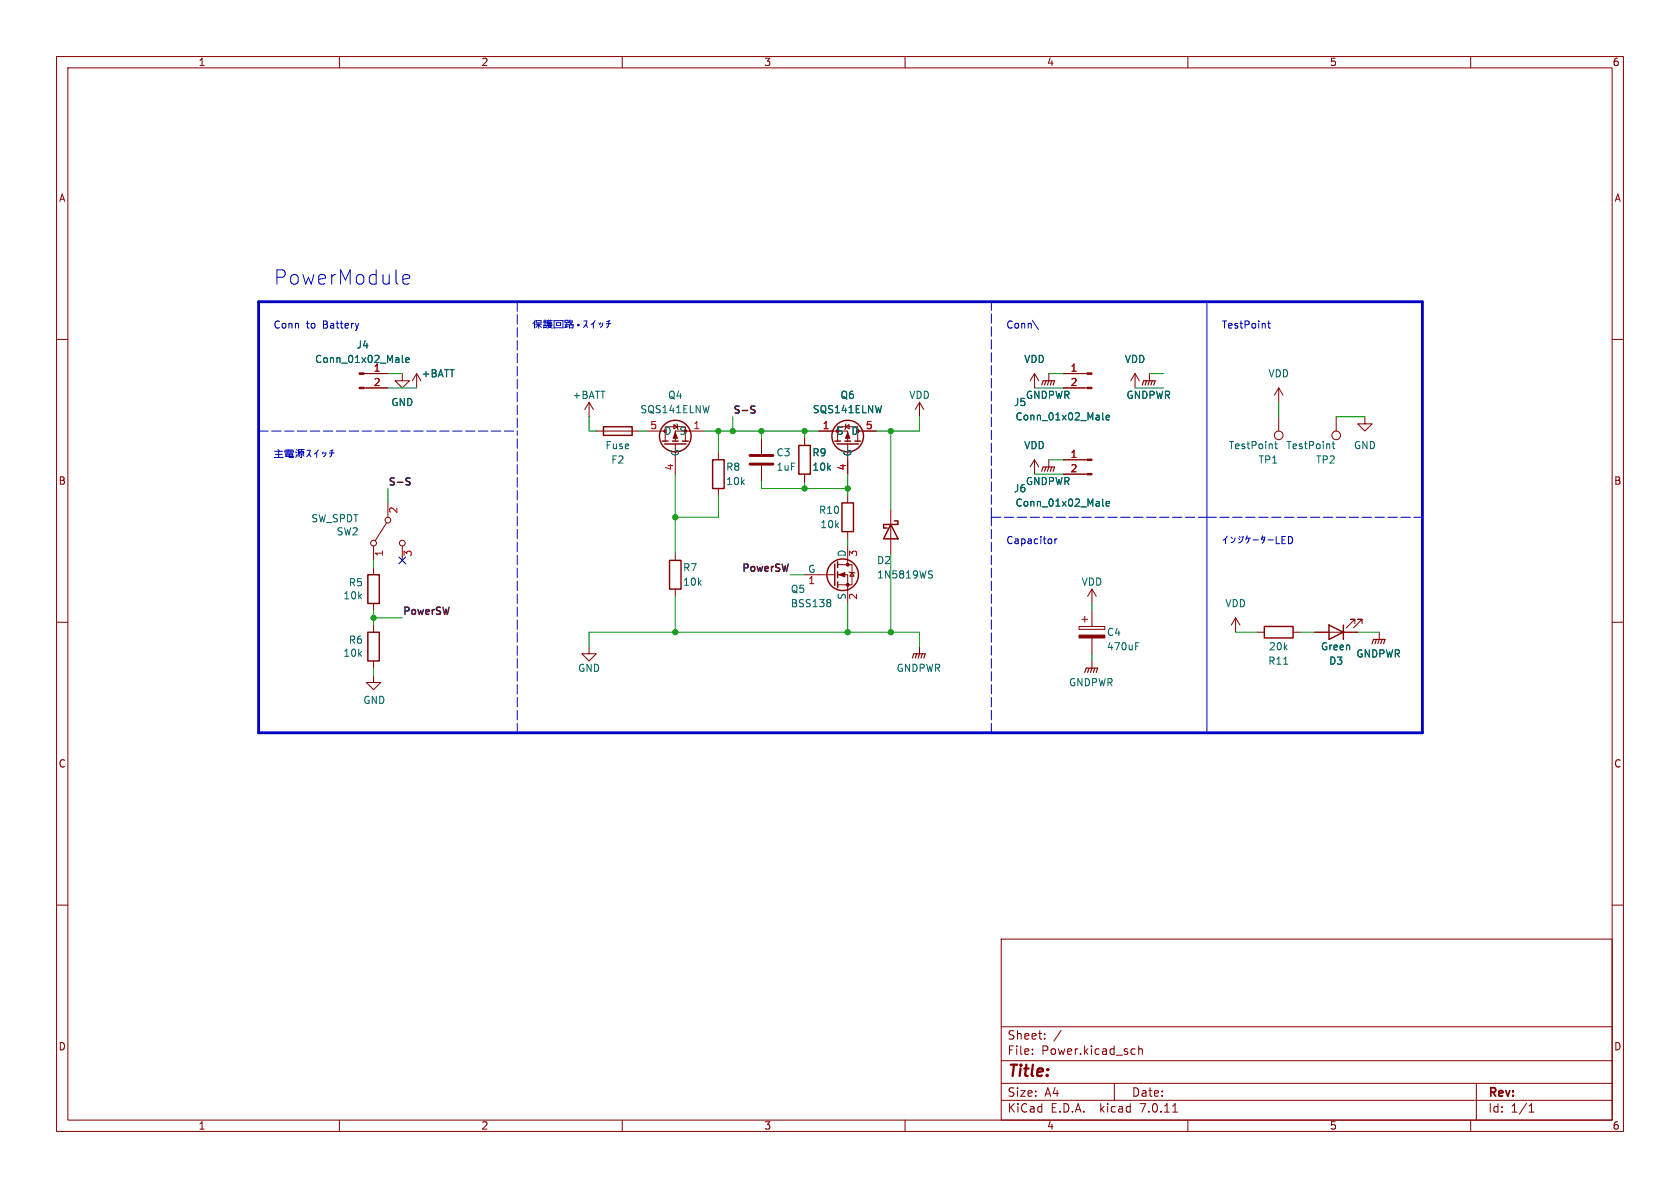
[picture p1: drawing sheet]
<svg xmlns="http://www.w3.org/2000/svg" width="297mm" height="210mm" viewBox="0 0 297 210" stroke-linecap="round" stroke-linejoin="round" font-family="sans-serif">
<g fill="none" stroke="#840000" stroke-width=".18">
<path d="M10 10h277v190h-277zM12 12h273v186h-273zM60 10v2M110 10v2M160 10v2M210 10v2M260 10v2M10 60h2M285 60h2M64.4 68.6h4.2M64.4 66h4.2M71.1 66v1.3h1.3l-1.3 1.3-1.3-1.3h1.3"/>
<path d="M73.7 66l-.8 1.3M73.7 66v2.6M73.7 66l.7 1.3M104.1 71.1l-.7 1.3M104.1 71.1v2.6M104.1 71.1l.8 1.3M105.4 76.2h7.6M114.3 76.2h3.3M117.6 78v-2.6h3.6v2.6M119.1 75.1l.7 .3-.7 .4zM119.4 78.5v5.3M119.6 74.9l.2 .2v.7l.1 .1"/>
<path d="M124.5 76.2h-5.1v1.8M134.6 77.5v2.8M142.2 77.5v1.2M144.8 76.2h5.1v1.8M148.1 78v-2.6h3.5v2.6M149.5 75.4l.6-.3v.7zM149.6 74.9l-.1 .2v.7l-.1 .1M149.9 78.5v5.3M151.6 76.2h3.3M162.6 71.1v2.6M162.6 71.1l-.8 1.3M162.6 71.1l.7 1.3"/>
<path d="M182.9 66l-.8 1.3M182.9 66v2.6M182.9 66l.7 1.3M185.4 66v1.3M188 68.6h4.2M188 66h4.2M200.7 66l-.8 1.3M200.7 66v2.6M200.7 66l.7 1.3M203.2 66v1.3M226.1 68.6v2.5M226.1 73.7v2.5"/>
<path d="M226.1 68.6l-.8 1.3M226.1 68.6l.7 1.3M236.2 73.7v2.5M241.3 73.7v1.2h1.3l-1.3 1.3-1.3-1.3h1.3M66 96.5v2.6M68.3 92.5l-2 3.1M68.6 88.9v2.5M71.1 96.5v2.6M119.4 97.8v1.3M127 80v1.3M127 86.4v1.2M134.6 82.3v2.8"/>
<path d="M142.2 83.8v1.3M148.1 99.8h2.5v3.6h-2.5M149.9 87.6v1.3M149.9 94v1.3M149.9 96.5v3.3M157.5 90.2v7.6M182.9 81.3v2.5M182.9 81.3l-.8 1.3M182.9 81.3l.7 1.3M185.4 81.3v1.3M188 83.8h4.2M188 81.3h4.2"/>
<path d="M10 110h2M66 119.4v1.3h1.3l-1.3 1.2-1.2-1.2h1.2M66 100.3v1.3M66 106.7v1.3M66 110.5v1.3M66 116.8v1.3M104.1 114.3v1.3h1.3l-1.3 1.2-1.2-1.2h1.2M119.4 104.1v1.3M142.2 101.6h5.4M148.1 101.6h1.8v5.1M150.1 101.1l.1 .1h.8l.1 .1M150.6 101.2l.4 .7h-.8z"/>
<path d="M162.6 114.3v1.3M190.8 110.7h4.5v.6h-4.5zM191.3 109.5h1M191.8 109v1M193 104.1l-.7 1.3M193 104.1v2.6M193 108v2.7M193 112.8v2.8M193 116.8v1.3M193 104.1l.8 1.3M218.4 109.2l-.7 1.3M218.4 109.2v2.6"/>
<path d="M218.4 109.2l.8 1.3M222.2 111.8h1.3M228.6 111.8h1.3M232.4 111.8h7.6M239.5 110.2v-.7h-.7h.7l-1.5 1.5M240.8 110.2v-.7h-.8h.8l-1.5 1.5M243.8 111.8v1.2M285 110h2M10 160h2M285 160h2M177 166h108v32h-108zM60 198v2"/>
<path d="M110 198v2M160 198v2M177 194.5h108M177 191.5h108M177 187.5h108M177 181.5h108M182.5 186.3v.1M182.5 185.5v.1M184.7 183.6v.1M184.7 182.8v.1M187.6 182.1l-1.3 2M197 191.5v3"/>
<path d="M200.2 185.4l.5 .1M200.7 186.3l-.5 .1M201.3 185.5l.2-.1 .4 .1 .1 .9M201.3 184.9v1.5M207.3 196.6h.9M210 198v2M260 198v2M261 191.5v6.5M270.3 196.6h.9M270.3 195.5l.4-.4v1.5"/>
<circle cx="226.1" cy="77" r=".76"/>
<circle cx="236.2" cy="77" r=".76"/>
<circle cx="66" cy="96" r=".51"/>
<circle cx="68.6" cy="91.9" r=".51"/>
<circle cx="71.1" cy="96" r=".51"/>
</g>
<g fill="none" stroke="#840000" stroke-width=".25">
<path d="M106.7 75.4h5.1v1.6h-5.1zM117.1 78h1M117.5 78.5h3.8M118.9 78h1M120.6 78h1.1M141.2 78.7h2.1v5.1h-2.1zM147.6 78h1M148 78.5h3.8M149.4 78h1M151.1 78h1M118.4 99.1h2v5h-2zM126 81.3h2v5.1h-2z"/>
<path d="M147.6 99.7v3.8M148.1 99.3v1M148.8 88.9h2.1v5.1h-2.1zM157.5 92.7l1.2 2.6h-2.5zM158.1 92.1h.6v.6h-2.5v.6h.6M65 101.6h2.1v5.1h-2.1zM65 111.8h2.1v5h-2.1zM148.1 101.1v1M148.1 102.9v1M223.5 110.7h5.1v2.1h-5.1zM234.9 110.5l2.6 1.3-2.6 1.2zM237.5 110.5v2.5"/>
<circle cx="119.4" cy="77.1" r="2.79"/>
<circle cx="149.9" cy="77.1" r="2.79"/>
<circle cx="149" cy="101.6" r="2.79"/>
</g>
<g fill="#840000" stroke="#840000" stroke-width=".18">
<path d="M149.9 76.5l.3 1h-.7z"/>
<path d="M119.4 76.5l.4 1h-.8z"/>
<path d="M148.3 101.6l1.1-.4v.8z"/>
<path d="M63.5 68.5h.9v.2h-.9z"/>
<path d="M63.5 65.9h.9v.3h-.9z"/>
<path d="M190.8 112.3h4.5v.5h-4.5z"/>
<path d="M192.2 68.5h.8v.2h-.8z"/>
<path d="M192.2 65.9h.8v.3h-.8z"/>
<path d="M192.2 83.7h.8v.2h-.8z"/>
<path d="M192.2 81.2h.8v.2h-.8z"/>
<circle cx="149.9" cy="103.4" r=".25"/>
<circle cx="149.9" cy="99.8" r=".25"/>
</g>
<g fill="none" stroke="#840000" stroke-width=".2">
<path d="M184.1 68.1l.3-.8h2l-.2 .8M184.9 67.3l-.2 .8M185.4 67.3l-.2 .8M185.9 67.3l-.2 .8M201.9 68.1l.3-.8h2l-.2 .8M202.7 67.3l-.3 .8M203.2 67.3l-.3 .8M203.7 67.3l-.2 .8M184.1 83.3l.3-.7h2l-.2 .7M184.9 82.6l-.2 .7M185.4 82.6l-.2 .7M185.9 82.6l-.2 .7"/>
<path d="M161.3 116.3l.2-.7h2.1l-.3 .7M162.1 115.6l-.3 .7M162.6 115.6l-.3 .7M163.1 115.6l-.3 .7M191.8 118.9l.2-.8h2.1l-.3 .8M192.5 118.1l-.2 .8M193 118.1l-.2 .8M193.5 118.1l-.2 .8M242.6 113.8l.2-.8h2.1l-.3 .8M243.3 113l-.2 .8M243.8 113l-.2 .8M244.3 113l-.2 .8"/>
</g>
<g fill="none" stroke="#006464" stroke-width=".18">
<path d="M71.1 62.8v1.1l.2 .2M71.7 63.7l.6-.2v-.2l-.4-.1-.2 .2 .1 .6h.5M194.9 73v1.1l.2 .1M195.5 73.8l.7-.1-.1-.2-.4-.1-.2 .2 .1 .6h.5M225.3 78.5h.5M225.5 78v1.1l.3 .2M235.5 78.5h.5M235.7 78v1.1l.3 .2M194.9 88.2v1.1l.2 .2M195.5 89.1l.7-.2-.1-.2-.4-.1-.2 .2 .1 .6h.5M146.6 106l.3 .2-.3 .3 .3 .3v.2l-.3 .3M164.4 101.5l.3 .1 .1 .3-.2 .3h-.3"/>
<path d="M164.4 100.9l.4 .1M200.8 114.2h.4M200.8 113.6h.6M226.9 117.4h.8"/>
</g>
<path d="M132.6 82h4.1M132.6 80.5h4.1" fill="none" stroke="#840000" stroke-width=".51"/>
<path d="M133 72.4l.3 .1 .2 .3-.3 .2h-.3M133 71.8h.5M72 85.1l.4 .1 .1 .3-.2 .2h-.3M72 84.5h.5" fill="none" stroke="#0f0f0f" stroke-width=".25"/>
<g fill="none" stroke="#0000c2" stroke-width=".18">
<path d="M63.4 57.2l-.3 .8M71.2 49.4l1.2-.3-.1-.4-.7-.2-.4 .4v1l.1 .2 .3 .1 .7-.1M182.5 56.6l1.1 1.6M213.4 53.3v76.2M224.1 57.2h.5M224.3 56.7v1.1l.3 .2M186.5 95.3v.8M186.9 95.3l-.4 .2M216.7 95.2v.9M216.7 95.2l-.5 .3M217 94.8l-.3 .4M217.6 95l.3 .2"/>
<path d="M218.4 95.1a.84 .84 0 0 1-.8 .8M219 95.2l.1 .2M219.1 94.8l.2 .2M219.6 94.9l.1 .1M219.7 95.1a.96 .96 0 0 1-.7 .9M219.7 94.8l.2 .2M220.4 95.1h.7M220.5 94.7l-.3 .7M220.8 95.1l-.1 .5-.3 .4M221.5 95.4h1M223.1 95.2l.3 .4M223.2 94.7l-.2 .7"/>
<path d="M223.2 95h.4l-.2 .7-.3 .3M224.2 95.4h.9M225.6 94.8v1.3h.6M226.6 95.4h.5M227.2 94.8h-.6v1.3h.6M227.8 94.8a.64 .64 0 0 1 .7 .7 .64 .64 0 0 1-.7 .6z"/>
</g>
<path d="M91.4 53.3v22.9M45.7 76.2h45.7M175.3 91.4v-38.1M175.3 91.4h38.1M213.4 91.4h38.1M91.4 129.5v-53.3M175.3 129.5v-38.1" fill="none" stroke="#0000c2" stroke-width=".18" stroke-dasharray="1.7 .6"/>
<path d="M45.7 53.3h205.8v76.2h-205.8z" fill="none" stroke="#0000c2" stroke-width=".5"/>
<g fill="none" stroke="#009600" stroke-width=".18">
<path d="M68.6 68.6h5.1M68.6 66h2.5M104.1 73.7v2.5h1.3M113 76.2h1.3M124.5 76.2h20.3M127 76.2v3.8M129.5 73.7v2.5M134.6 76.2v1.3M142.2 76.2v1.3M157.5 76.2v14M162.6 73.7v2.5h-7.7M182.9 68.6h5.1"/>
<path d="M185.4 66h2.6M200.7 68.6h5M203.2 66h2.5M226.1 71.1v2.6M236.2 73.7h5.1M66 99.1v1.2M68.6 86.4v2.5M119.4 83.8v14M127 87.6v3.8h-7.6M134.6 85.1v1.3h15.3M142.2 85.1v1.3M149.9 83.8v3.8"/>
<path d="M149.9 95.3v1.2M157.5 97.8v14M182.9 83.8h5.1M185.4 81.3h2.6M66 109.2h5.1M66 108v2.5M66 118.1v1.3M104.1 114.3v-2.5h58.5v2.5M119.4 105.4v6.4M139.7 101.6h2.5M149.9 106.7v5.1M193 106.7v1.3"/>
<path d="M193 115.6v1.2M218.4 111.8h3.8M229.9 111.8h2.5M240 111.8h3.8"/>
</g>
<path d="M70.5 98.5l1.2 1.2M71.7 98.5l-1.2 1.2" fill="none" stroke="#000084" stroke-width=".18"/>
<g fill="#009600" stroke="#009600" stroke-width=".18">
<circle cx="119.4" cy="111.8" r=".46"/>
<circle cx="119.4" cy="91.4" r=".46"/>
<circle cx="127" cy="76.2" r=".46"/>
<circle cx="129.5" cy="76.2" r=".46"/>
<circle cx="134.6" cy="76.2" r=".46"/>
<circle cx="66" cy="109.2" r=".46"/>
<circle cx="142.2" cy="86.4" r=".46"/>
<circle cx="149.9" cy="86.4" r=".46"/>
<circle cx="157.5" cy="111.8" r=".46"/>
<circle cx="149.9" cy="111.8" r=".46"/>
<circle cx="157.5" cy="76.2" r=".46"/>
<circle cx="142.2" cy="76.2" r=".46"/>
</g>
<text font-size="3.5" fill="#0000c2" x="48.3" y="50.6">PowerModule</text>
<text font-size="2.8" fill="#840000" x="178" y="190.9">Title:</text>
<g font-size="2.1" fill="#840000">
<text x="178" y="184">Sheet:</text>
<text x="178" y="186.7">File:</text>
<text x="184.1" y="186.7">Power.kicad_sch</text>
<text x="178" y="196.9">KiCad</text>
<text x="178" y="194.1">Size:</text>
<text x="184.7" y="194.1">A4</text>
<text x="185.7" y="196.9">E.D.A.</text>
<text x="194.6" y="196.9">kicad</text>
<text x="200" y="194.1">Date:</text>
<text x="201.8" y="196.9">7.0.11</text>
<text x="263" y="194.3">Rev:</text>
<text x="263" y="196.9">Id:</text>
<text x="267.1" y="196.9">1/1</text>
</g>
<g font-size="1.8" fill="#840000">
<text x="35" y="11.9">1</text>
<text x="85" y="11.9">2</text>
<text x="135" y="11.9">3</text>
<text x="185" y="11.9">4</text>
<text x="235" y="11.9">5</text>
<text x="285" y="11.9">6</text>
<text x="10.3" y="35.9">A</text>
<text x="285.3" y="35.9">A</text>
<text x="10.3" y="85.9">B</text>
<text x="285.3" y="85.9">B</text>
<text x="10.3" y="135.9">C</text>
<text x="285.3" y="135.9">C</text>
<text x="10.3" y="185.9">D</text>
<text x="285.3" y="185.9">D</text>
<text x="35" y="199.9">1</text>
<text x="85" y="199.9">2</text>
<text x="135" y="199.9">3</text>
<text x="185" y="199.9">4</text>
<text x="235" y="199.9">5</text>
<text x="285" y="199.9">6</text>
</g>
<g font-size="1.8" fill="#0000c2">
<text x="48.3" y="58.2">Conn</text>
<text x="54.1" y="58.2">to</text>
<text x="57.2" y="58.2">Battery</text>
<text x="94" y="58.2">þÿOÝ‹wVÞ•ï0û0¹0¤0Ã0Á</text>
<text x="177.8" y="58.2">Conn\</text>
<text x="215.9" y="58.2">TestPoint</text>
<text x="48.3" y="81">þÿN;–ûn•0¹0¤0Ã0Á</text>
<text x="177.8" y="96.3">Capacitor</text>
</g>
<g font-size="1.8" fill="#006464">
<text x="55.6" y="64.4">Conn_01x02_Male</text>
<text x="62.9" y="61.8">J4</text>
<text x="181" y="64.4">VDD</text>
<text x="198.7" y="64.4">VDD</text>
<text x="69.1" y="72">GND</text>
<text x="74.4" y="66.9">+BATT</text>
<text x="101.1" y="70.7">+BATT</text>
<text x="118" y="70.7">Q4</text>
<text x="148.5" y="70.7">Q6</text>
<text x="160.6" y="70.7">VDD</text>
<text x="179.1" y="72">J5</text>
<text x="181.3" y="70.7">GNDPWR</text>
<text x="199" y="70.7">GNDPWR</text>
<text x="224.1" y="66.9">VDD</text>
<text x="113.1" y="73.3">SQS141ELNW</text>
<text x="117.3" y="77.1">D</text>
<text x="120" y="77.1">S</text>
<text x="143.6" y="73.3">SQS141ELNW</text>
<text x="147.8" y="77.1">S</text>
<text x="150.4" y="77.1">D</text>
<text x="179.4" y="74.5">Conn_01x02_Male</text>
<text x="106.9" y="79.6">Fuse</text>
<text x="108" y="82.1">F2</text>
<text x="120.2" y="80.8" transform="rotate(-90 120.2 80.8)">G</text>
<text x="128.3" y="83.4">R8</text>
<text x="137.2" y="80.9">C3</text>
<text x="137.2" y="83.4">1uF</text>
<text x="143.5" y="80.9">R9</text>
<text x="143.5" y="83.4">10k</text>
<text x="150.7" y="80.8" transform="rotate(-90 150.7 80.8)">G</text>
<text x="181" y="79.6">VDD</text>
<text x="217.1" y="79.6">TestPoint</text>
<text x="222.4" y="82.1">TP1</text>
<text x="227.3" y="79.6">TestPoint</text>
<text x="232.6" y="82.1">TP2</text>
<text x="239.3" y="79.6">GND</text>
<text x="128.3" y="86">10k</text>
<text x="179.1" y="87.2">J6</text>
<text x="179.4" y="89.8">Conn_01x02_Male</text>
<text x="181.3" y="86">GNDPWR</text>
<text x="54.9" y="92.5">SW_SPDT</text>
<text x="59.4" y="94.8">SW2</text>
<text x="144.7" y="91">R10</text>
<text x="144.9" y="93.6">10k</text>
<text x="120.7" y="101.2">R7</text>
<text x="142.8" y="101.3">G</text>
<text x="149.6" y="98.5" transform="rotate(-90 149.6 98.5)">D</text>
<text x="154.9" y="99.9">D2</text>
<text x="60.6" y="106.1">10k</text>
<text x="61.6" y="103.8">R5</text>
<text x="120.7" y="103.7">10k</text>
<text x="139.7" y="107.5">BSS138</text>
<text x="139.7" y="105">Q5</text>
<text x="149.6" y="106.1" transform="rotate(-90 149.6 106.1)">S</text>
<text x="154.9" y="102.5">1N5819WS</text>
<text x="191.1" y="103.7">VDD</text>
<text x="216.5" y="107.5">VDD</text>
<text x="61.6" y="114">R6</text>
<text x="195.6" y="112.6">C4</text>
<text x="60.6" y="116.3">10k</text>
<text x="102.1" y="119">GND</text>
<text x="158.4" y="119">GNDPWR</text>
<text x="195.6" y="115.2">470uF</text>
<text x="224.1" y="117.7">R11</text>
<text x="224.2" y="115.2">20k</text>
<text x="233.4" y="115.2">Green</text>
<text x="234.9" y="117.7">D3</text>
<text x="239.7" y="116.4">GNDPWR</text>
<text x="64.1" y="124.6">GND</text>
<text x="188.9" y="121.5">GNDPWR</text>
</g>
<g font-size="1.8" fill="#a90000">
<text x="66" y="65.8">1</text>
<text x="189.2" y="65.8">1</text>
<text x="66" y="68.3">2</text>
<text x="189.2" y="68.3">2</text>
<text x="114.9" y="75.9">5</text>
<text x="122.5" y="75.9">1</text>
<text x="145.3" y="75.9">1</text>
<text x="153" y="75.9">5</text>
<text x="119.1" y="83.3" transform="rotate(-90 119.1 83.3)">4</text>
<text x="149.6" y="83.3" transform="rotate(-90 149.6 83.3)">4</text>
<text x="189.2" y="81">1</text>
<text x="189.2" y="83.6">2</text>
<text x="70.6" y="90.9" transform="rotate(-90 70.6 90.9)">2</text>
<text x="68" y="98.5" transform="rotate(-90 68 98.5)">1</text>
<text x="73.1" y="98.5" transform="rotate(-90 73.1 98.5)">3</text>
<text x="151.8" y="98.5" transform="rotate(-90 151.8 98.5)">3</text>
<text x="142.8" y="103.6">1</text>
<text x="151.8" y="106.1" transform="rotate(-90 151.8 106.1)">2</text>
</g>
<g font-size="1.8" fill="#0f0f0f">
<text x="129.5" y="73.2">S-S</text>
<text x="68.6" y="85.9">S-S</text>
<text x="130.9" y="101.2">PowerSW</text>
<text x="71.1" y="108.8">PowerSW</text>
</g>
</svg>
